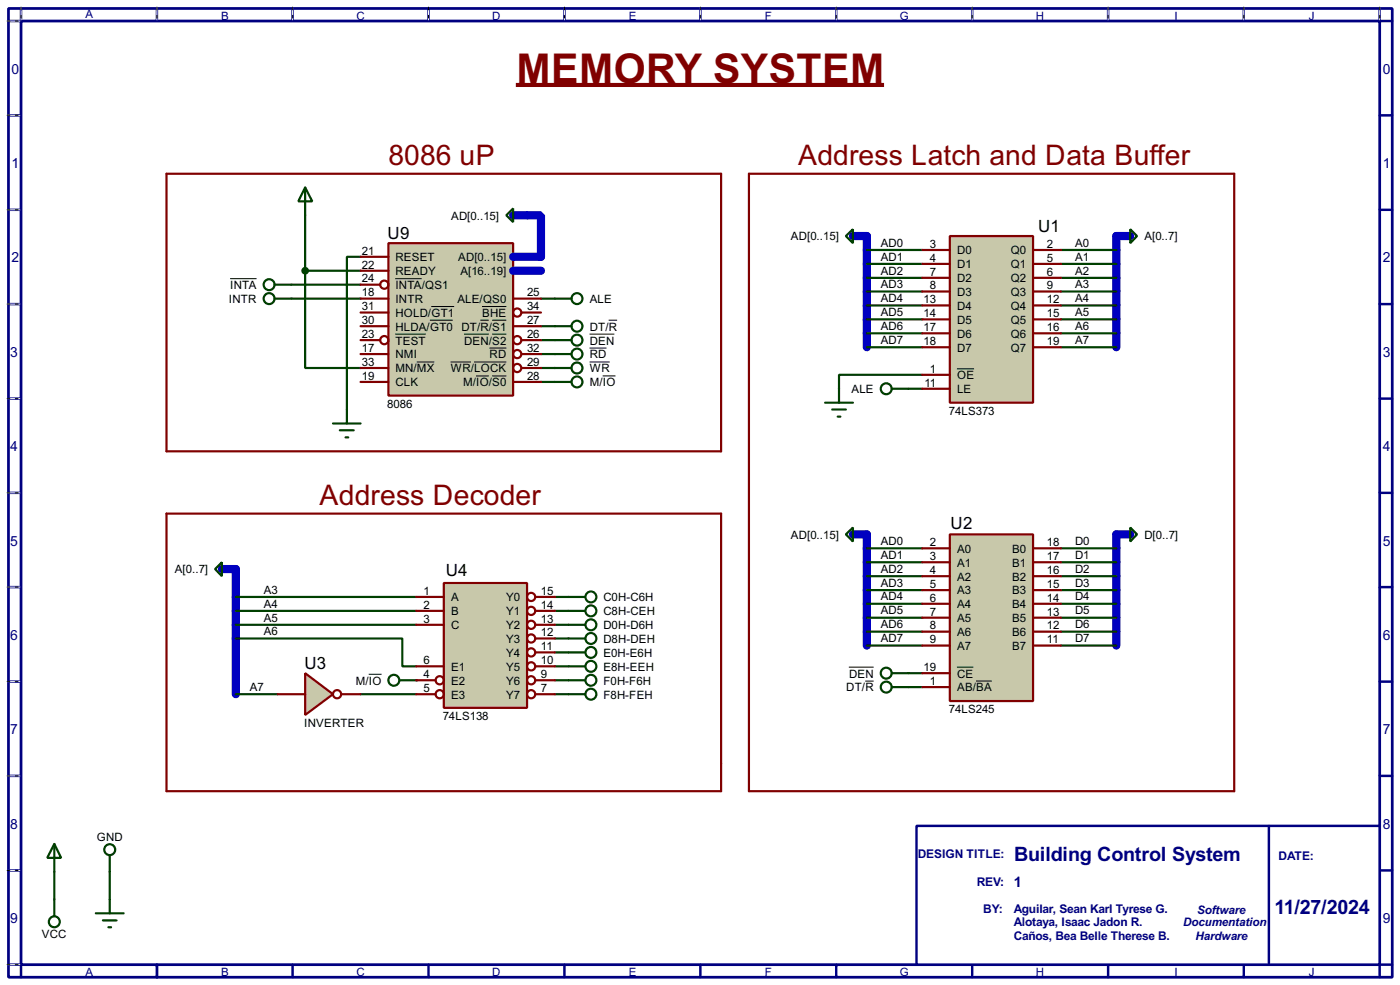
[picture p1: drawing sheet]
<svg xmlns="http://www.w3.org/2000/svg" width="256mm" height="180mm" viewBox="0 0 256 180" stroke-linecap="round" stroke-linejoin="round" font-family="sans-serif">
<path d="M1.6 1.6h253.5v177.3h-253.5zM3.9 3.9h248.9v172.7h-248.9z" fill="none" stroke="#000080" stroke-width=".5"/>
<g fill="none" stroke="#000080" stroke-width=".45">
<path d="M3.9 1.6v2.3h-2.3M28.8 1.6v2.3M53.6 1.6v2.3M78.5 1.6v2.3M103.4 1.6v2.3M128.3 1.6v2.3M153.2 1.6v2.3M178.1 1.6v2.3M203 1.6v2.3M227.9 1.6v2.3M252.8 1.6v2.3h2.3M1.6 21.1h2.3"/>
<path d="M1.6 38.4h2.3M252.8 21.1h2.3M252.8 38.4h2.3M1.6 55.7h2.3M252.8 55.7h2.3M1.6 73h2.3M252.8 73h2.3M1.6 90.2h2.3M252.8 90.2h2.3M1.6 107.5h2.3M252.8 107.5h2.3M1.6 124.8h2.3"/>
<path d="M252.8 124.8h2.3M1.6 142h2.3M1.6 159.3h2.3M252.8 142h2.3M252.8 159.3h2.3M1.6 176.6h2.3v2.3M28.8 176.6v2.3M53.6 176.6v2.3M78.5 176.6v2.3M103.4 176.6v2.3M128.3 176.6v2.3M153.2 176.6v2.3"/>
<path d="M178.1 176.6v2.3M203 176.6v2.3M227.9 176.6v2.3M255.1 176.6h-2.3v2.3"/>
</g>
<g fill="none" stroke="#fff" stroke-width=".18">
<path d="M1.3 3.9h2.3M3.9 1.3v2.3M28.8 1.3v2.3M53.6 1.3v2.3M78.5 1.3v2.3M103.4 1.3v2.3M128.3 1.3v2.3M153.2 1.3v2.3M178.1 1.3v2.3M203 1.3v2.3M227.9 1.3v2.3M252.8 1.3v2.3"/>
<path d="M1.3 21.1h2.3M1.3 38.4h2.3M1.3 55.7h2.3M1.3 73h2.3M1.3 90.2h2.3M1.3 107.5h2.3M1.3 124.8h2.3M1.3 142h2.3M1.3 159.3h2.3M1.3 176.6h2.3"/>
</g>
<g fill="none" stroke="#000" stroke-width=".18" stroke-dasharray=".5 1">
<path d="M1.3 3.9h2.3M3.9 1.3v2.3M28.8 1.3v2.3M53.6 1.3v2.3M78.5 1.3v2.3M103.4 1.3v2.3M128.3 1.3v2.3M153.2 1.3v2.3M178.1 1.3v2.3M203 1.3v2.3M227.9 1.3v2.3M252.8 1.3v2.3"/>
<path d="M1.3 21.1h2.3M1.3 38.4h2.3M1.3 55.7h2.3M1.3 73h2.3M1.3 90.2h2.3M1.3 107.5h2.3M1.3 124.8h2.3M1.3 142h2.3M1.3 159.3h2.3M1.3 176.6h2.3"/>
</g>
<path d="M167.9 151.2h84.9v25.4h-84.9z" fill="#fff" stroke="#000080" stroke-width=".45"/>
<path d="M232.5 151.2v25.4" fill="none" stroke="#000080" stroke-width=".45"/>
<path d="M96.6 39.4h2.5v7.6M158.8 43.2v20.4M204.5 43.2v20.4M158.8 97.8v20.4M204.5 97.8v20.4M43.2 104.2v22.9" fill="none" stroke="#0000c0" stroke-width="1.5"/>
<g fill="none" stroke="#004000" stroke-width=".4">
<path d="M158.8 45.8h10.2M158.8 48.3h10.2M158.8 50.9h10.2M158.8 53.4h10.2M158.8 55.9h10.2M158.8 58.5h10.2M194.4 45.8h10.1M194.4 48.3h10.1M194.4 50.9h10.1M194.4 53.4h10.1M194.4 55.9h10.1M194.4 58.5h10.1"/>
<path d="M158.8 63.6h10.2M158.8 61h10.2M166.4 71.2h2.6M169 68.6h-15.3v2.6M194.4 63.6h10.1M194.4 61h10.1M43.2 116.9h30.5v5.1h2.6M43.2 109.3h33.1M43.2 111.8h33.1M43.2 114.4h33.1M158.8 118.2h10.2M158.8 100.4h10.2"/>
<path d="M158.8 102.9h10.2M158.8 105.5h10.2M158.8 108h10.2M158.8 110.5h10.2M158.8 113.1h10.2M158.8 115.6h10.2M194.4 118.2h10.1M194.4 100.4h10.1M194.4 102.9h10.1M194.4 105.5h10.1M194.4 108h10.1M194.4 110.5h10.1"/>
<path d="M194.4 113.1h10.1M194.4 115.6h10.1M43.2 127.1h7.7M166.4 123.2h2.6M166.4 125.8h2.6"/>
</g>
<circle cx="76.3" cy="124.5" r=".2" fill="#004000"/>
<g fill="none" stroke="#004000" stroke-width=".4">
<path d="M55.9 34.3l1.3 2.6h-2.5zM55.9 34.3v15.3M92.8 39.4l1.2-1.2v2.5zM50.3 54.7h15.8M50.3 52.1h15.8M55.9 49.6v17.8h10.2M55.9 49.6h10.2M66.1 47h-2.5v30.5M99.1 54.7h5.6M99.1 59.7h5.6M61 77.5h5.1M62.3 78.8h2.5"/>
<path d="M99.1 69.9h5.6M99.1 62.3h5.6M99.1 64.8h5.6M99.1 67.4h5.6M63.3 80.1h.5M101.7 109.3h2.5M101.7 111.8h2.5M101.7 114.4h2.5M101.7 116.9h2.5M101.7 119.4h2.5M66.1 127.1h10.2M101.7 127.1h2.5"/>
<path d="M101.7 122h2.5M101.7 124.5h2.5M10 159.6v5M20.1 159.6v5"/>
<circle cx="49.3" cy="52.1" r="1"/>
<circle cx="49.3" cy="54.7" r="1"/>
<circle cx="105.7" cy="59.7" r="1"/>
<circle cx="105.7" cy="54.7" r="1"/>
<circle cx="105.7" cy="67.4" r="1"/>
<circle cx="105.7" cy="69.9" r="1"/>
<circle cx="105.7" cy="62.3" r="1"/>
<circle cx="105.7" cy="64.8" r="1"/>
</g>
<path d="M42.2 51h4.8M111.5 58.6h1.6M108 61.2h4.6M108 63.7h3.1M108 66.3h3.7M110.4 68.8h2.4" fill="none" stroke="#000" stroke-width=".18"/>
<path d="M94 39.4h2.6" fill="none" stroke="#0000c0" stroke-width="1.5"/>
<path d="M174 43.2h15.3v30.5h-15.3z" fill="#c8c8aa" stroke="#800000" stroke-width=".4"/>
<g fill="none" stroke="#800000" stroke-width=".4">
<path d="M169 45.8h5M169 48.3h5M169 50.9h5M169 53.4h5M169 55.9h5M169 58.5h5M189.3 45.8h5.1M189.3 48.3h5.1M189.3 50.9h5.1M189.3 53.4h5.1M189.3 55.9h5.1M189.3 58.5h5.1"/>
<path d="M169 61h5M169 63.6h5M169 68.6h5M169 71.2h5M189.3 61h5.1M189.3 63.6h5.1"/>
</g>
<path d="M175.3 67.5h3.2" fill="none" stroke="#000" stroke-width=".18"/>
<path d="M174 97.8h15.3v30.5h-15.3z" fill="#c8c8aa" stroke="#800000" stroke-width=".4"/>
<g fill="none" stroke="#800000" stroke-width=".4">
<path d="M226.1 31.8h-88.9v113M169 100.4h5M169 102.9h5M169 105.5h5M169 108h5M169 110.5h5M169 113.1h5M169 115.6h5M169 118.2h5M189.3 100.4h5.1M189.3 102.9h5.1M189.3 105.5h5.1"/>
<path d="M189.3 108h5.1M189.3 110.5h5.1M189.3 113.1h5.1M189.3 115.6h5.1M189.3 118.2h5.1M169 123.2h5M169 125.8h5"/>
</g>
<path d="M155.5 122.1h4.6M158.5 124.7h1.6M175.3 122.1h3M178.8 124.7h2.9" fill="none" stroke="#000" stroke-width=".18"/>
<path d="M156.3 43.2h2.5M204.5 43.2h2.6M156.3 97.8h2.5M204.5 97.8h2.6M40.7 104.2h2.5" fill="none" stroke="#0000c0" stroke-width="1.5"/>
<g fill="none" stroke="#004000" stroke-width=".4">
<path d="M155 43.2l1.3-1.2v2.5zM207.1 42l1.2 1.2-1.2 1.3zM151.2 73.7h5.1M152.5 75h2.5M153.5 76.3h.5M153.7 71.2v2.5M163.4 71.2h3M155 97.8l1.3-1.2v2.5zM207.1 96.6l1.2 1.2-1.2 1.3zM39.4 104.2l1.3-1.3v2.6zM104.2 109.3h3M104.2 111.8h3"/>
<path d="M104.2 114.4h3M104.2 116.9h3M104.2 119.4h3M104.2 124.5h3M104.2 122h3M104.2 127.1h3M163.4 123.2h3M163.4 125.8h3"/>
<circle cx="162.3" cy="71.2" r="1"/>
<circle cx="108.2" cy="109.3" r="1"/>
<circle cx="108.2" cy="119.4" r="1"/>
<circle cx="108.2" cy="116.9" r="1"/>
<circle cx="108.2" cy="114.4" r="1"/>
<circle cx="108.2" cy="111.8" r="1"/>
<circle cx="108.2" cy="124.5" r="1"/>
<circle cx="108.2" cy="122" r="1"/>
<circle cx="108.2" cy="127.1" r="1"/>
<circle cx="162.3" cy="125.8" r="1"/>
<circle cx="162.3" cy="123.2" r="1"/>
</g>
<path d="M55.9 123.2l5.1 3.9-5.1 3.8z" fill="#c8c8aa" stroke="#800000" stroke-width=".4"/>
<g fill="none" stroke="#800000" stroke-width=".4">
<path d="M50.9 127.1h5M62.5 127.1h3.6"/>
<circle cx="61.7" cy="127.1" r=".75"/>
</g>
<g fill="none" stroke="#004000" stroke-width=".4">
<path d="M73.2 124.5h3.1"/>
<circle cx="72.1" cy="124.5" r="1"/>
</g>
<path d="M67.6 123.4h2.3" fill="none" stroke="#000" stroke-width=".18"/>
<path d="M81.3 106.7h15.3v22.9h-15.3z" fill="#c8c8aa" stroke="#800000" stroke-width=".4"/>
<g fill="none" stroke="#800000" stroke-width=".4">
<path d="M30.5 31.8h101.6v50.8h-101.6zM30.5 94h101.6v50.8h-101.6zM76.3 109.3h5M76.3 111.8h5M76.3 114.4h5M98.1 109.3h3.6M98.1 111.8h3.6M98.1 114.4h3.6M98.1 116.9h3.6M98.1 119.4h3.6M76.3 122h5M76.3 124.5h3.5"/>
<path d="M76.3 127.1h3.5M98.1 122h3.6M98.1 124.5h3.6M98.1 127.1h3.6"/>
<circle cx="97.3" cy="114.4" r=".75"/>
<circle cx="97.3" cy="109.3" r=".75"/>
<circle cx="97.3" cy="116.9" r=".75"/>
<circle cx="97.3" cy="111.8" r=".75"/>
<circle cx="97.3" cy="119.4" r=".75"/>
<circle cx="80.5" cy="124.5" r=".75"/>
<circle cx="80.5" cy="127.1" r=".75"/>
<circle cx="97.3" cy="127.1" r=".75"/>
<circle cx="97.3" cy="122" r=".75"/>
<circle cx="97.3" cy="124.5" r=".75"/>
</g>
<path d="M71.2 44.5h22.8v27.9h-22.8z" fill="#c8c8aa" stroke="#800000" stroke-width=".4"/>
<path d="M94 47h5.1M94 49.6h5.1" fill="none" stroke="#0000c0" stroke-width="1.5"/>
<g fill="none" stroke="#800000" stroke-width=".4">
<path d="M226.1 31.8v113h-88.9M66.1 49.6h5.1M66.1 54.7h5.1M66.1 47h5.1M66.1 57.2h5.1M66.1 59.7h5.1M66.1 52.1h3.6M94 54.7h5.1M94 59.7h5.1M95.6 57.2h3.5M66.1 64.8h5.1M66.1 69.9h5.1"/>
<path d="M66.1 67.4h5.1M66.1 62.3h3.6M94 69.9h5.1M95.6 64.8h3.5M95.6 67.4h3.5M95.6 62.3h3.5"/>
<circle cx="70.4" cy="52.1" r=".75"/>
<circle cx="94.7" cy="57.2" r=".75"/>
<circle cx="70.4" cy="62.3" r=".75"/>
<circle cx="94.7" cy="67.4" r=".75"/>
<circle cx="94.7" cy="64.8" r=".75"/>
<circle cx="94.7" cy="62.3" r=".75"/>
</g>
<g fill="none" stroke="#000" stroke-width=".18">
<path d="M72.4 51h4.9M78.8 58.6h4.2M79 56.1h4.2M88 58.6h1.6M88.3 56.1h4.5M90.2 58.6h2.6M72.4 61.2h5.6M76.4 66.3h3.2M82.6 66.3h3.7M85 61.2h4.6M86.9 66.3h5.9M87.2 68.8h2.4"/>
<path d="M89.7 63.7h3.1M90.2 68.8h2.6M90.2 61.2h2.6"/>
</g>
<circle cx="55.9" cy="49.6" r=".5" fill="#004000" stroke="#004000" stroke-width=".4"/>
<g fill="none" stroke="#004000" stroke-width=".4">
<path d="M10 154.5l1.2 2.5h-2.5zM10 154.5v5.1M20.1 156.5v3.1M10 164.6v3.1M17.6 167.2h5.1M18.9 168.5h2.5M19.9 169.7h.5M20.1 164.6v2.6"/>
<circle cx="20.1" cy="155.5" r="1"/>
<circle cx="9.9" cy="168.7" r="1"/>
</g>
<path d="M94.5 15.6h67.5" fill="none" stroke="#800000" stroke-width=".75" stroke-linecap="butt"/>
<text font-size="8.4" fill="#800000" x="94.6" y="15.2">MEMORY SYSTEM</text>
<g font-size="5.8" fill="#800000">
<text x="71.2" y="30.2">8086 uP</text>
<text x="146.2" y="30.2">Address Latch and Data Buffer</text>
<text x="58.5" y="92.4">Address Decoder</text>
</g>
<g font-size="4.1" fill="#000080">
<text x="185.8" y="157.6">Building Control System</text>
<text x="233.5" y="167.3">11/27/2024</text>
</g>
<g font-size="3.5">
<text x="71" y="43.7">U9</text>
<text x="190.2" y="42.4">U1</text>
<text x="174.2" y="96.8">U2</text>
<text x="81.7" y="105.4">U4</text>
<text x="55.8" y="122.4">U3</text>
</g>
<text font-size="3" fill="#000080" x="185.8" y="162.4">1</text>
<g font-size="2.9" fill="#000080">
<text x="2.1" y="13.5">0</text>
<text x="253.4" y="13.5">0</text>
<text x="2.1" y="30.7">1</text>
<text x="253.4" y="30.7">1</text>
<text x="2.1" y="48">2</text>
<text x="253.4" y="48">2</text>
<text x="1.9" y="65.3">3</text>
<text x="253.4" y="65.3">3</text>
<text x="1.9" y="82.5">4</text>
<text x="253.4" y="82.5">4</text>
<text x="1.9" y="99.9">5</text>
<text x="253.4" y="99.9">5</text>
<text x="1.9" y="117.1">6</text>
<text x="253.4" y="117.1">6</text>
<text x="1.9" y="134.4">7</text>
<text x="253.4" y="134.4">7</text>
<text x="1.9" y="151.7">8</text>
<text x="253.4" y="151.7">8</text>
<text x="1.9" y="168.9">9</text>
<text x="253.4" y="168.9">9</text>
</g>
<g font-size="2.5" fill="#000080">
<text x="168.1" y="157.1">DESIGN TITLE:</text>
<text x="234.2" y="157.4">DATE:</text>
<text x="178.9" y="162.2">REV:</text>
<text x="180.1" y="167.1">BY:</text>
<text x="185.7" y="167.1">Aguilar, Sean Karl Tyrese G.</text>
<text x="185.7" y="169.6">Alotaya, Isaac Jadon R.</text>
<text x="185.7" y="172.1">Caños, Bea Belle Therese B.</text>
</g>
<g font-size="2.4" fill="#000080">
<text x="15.6" y="3.4">A</text>
<text x="40.5" y="3.6">B</text>
<text x="65.3" y="3.6">C</text>
<text x="90.2" y="3.6">D</text>
<text x="115.2" y="3.6">E</text>
<text x="140.1" y="3.6">F</text>
<text x="164.8" y="3.6">G</text>
<text x="189.8" y="3.6">H</text>
<text x="215.1" y="3.6">I</text>
<text x="239.8" y="3.6">J</text>
<text x="219.3" y="167.3">Software</text>
<text x="216.7" y="169.6">Documentation</text>
<text x="219" y="172.1">Hardware</text>
<text x="15.6" y="178.7">A</text>
<text x="40.5" y="178.7">B</text>
<text x="65.3" y="178.7">C</text>
<text x="90.2" y="178.7">D</text>
<text x="115.2" y="178.7">E</text>
<text x="140.1" y="178.7">F</text>
<text x="164.8" y="178.7">G</text>
<text x="189.8" y="178.7">H</text>
<text x="215.1" y="178.7">I</text>
<text x="239.8" y="178.7">J</text>
</g>
<g font-size="2.4">
<text x="82.6" y="40.2">AD[0..15]</text>
<text x="66.3" y="46.6">21</text>
<text x="72.4" y="47.8">RESET</text>
<text x="83.9" y="47.8">AD[0..15]</text>
<text x="144.9" y="44">AD[0..15]</text>
<text x="161.3" y="45.2">AD0</text>
<text x="161.3" y="47.7">AD1</text>
<text x="170.4" y="45.4">3</text>
<text x="170.4" y="47.9">4</text>
<text x="175.3" y="46.6">D0</text>
<text x="185.2" y="46.6">Q0</text>
<text x="191.8" y="45.4">2</text>
<text x="191.8" y="47.9">5</text>
<text x="196.9" y="47.7">A1</text>
<text x="196.9" y="45.2">A0</text>
<text x="209.6" y="44">A[0..7]</text>
<text x="42.2" y="52.9">INTA</text>
<text x="66.3" y="49.2">22</text>
<text x="66.3" y="51.7">24</text>
<text x="72.4" y="50.4">READY</text>
<text x="72.4" y="52.9">INTA/QS1</text>
<text x="84.3" y="50.4">A[16..19]</text>
<text x="161.3" y="50.3">AD2</text>
<text x="161.3" y="52.8">AD3</text>
<text x="170.4" y="50.4">7</text>
<text x="170.4" y="52.9">8</text>
<text x="175.3" y="49.1">D1</text>
<text x="175.3" y="51.7">D2</text>
<text x="185.2" y="49.1">Q1</text>
<text x="185.2" y="51.7">Q2</text>
<text x="191.8" y="50.4">6</text>
<text x="191.8" y="52.9">9</text>
<text x="196.9" y="52.8">A3</text>
<text x="196.9" y="50.3">A2</text>
<text x="41.9" y="55.4">INTR</text>
<text x="66.3" y="54.3">18</text>
<text x="66.3" y="56.8">31</text>
<text x="66.3" y="59.3">30</text>
<text x="72.4" y="55.4">INTR</text>
<text x="72.4" y="58">HOLD/GT1</text>
<text x="83.8" y="55.4">ALE/QS0</text>
<text x="88.3" y="58">BHE</text>
<text x="96.6" y="54.3">25</text>
<text x="96.6" y="59.3">27</text>
<text x="96.6" y="56.8">34</text>
<text x="108" y="55.4">ALE</text>
<text x="161.3" y="55.3">AD4</text>
<text x="161.3" y="57.9">AD5</text>
<text x="169.2" y="55.5">13</text>
<text x="169.2" y="58.1">14</text>
<text x="175.3" y="54.2">D3</text>
<text x="175.3" y="56.7">D4</text>
<text x="175.3" y="59.3">D5</text>
<text x="185.2" y="54.2">Q3</text>
<text x="185.2" y="56.7">Q4</text>
<text x="185.2" y="59.3">Q5</text>
<text x="191.8" y="55.5">12</text>
<text x="191.8" y="58.1">15</text>
<text x="196.9" y="57.9">A5</text>
<text x="196.9" y="55.3">A4</text>
<text x="66.3" y="64.4">17</text>
<text x="66.3" y="61.9">23</text>
<text x="72.4" y="65.6">NMI</text>
<text x="72.4" y="60.5">HLDA/GT0 DT/R/S1</text>
<text x="72.4" y="63.1">TEST</text>
<text x="85" y="63.1">DEN/S2</text>
<text x="89.7" y="65.6">RD</text>
<text x="96.6" y="61.9">26</text>
<text x="96.6" y="64.4">32</text>
<text x="108" y="60.5">DT/R</text>
<text x="108" y="63.1">DEN</text>
<text x="108" y="65.6">RD</text>
<text x="161.3" y="63">AD7</text>
<text x="161.3" y="60.4">AD6</text>
<text x="169.2" y="60.6">17</text>
<text x="169.2" y="63.1">18</text>
<text x="175.3" y="61.8">D6</text>
<text x="175.3" y="64.4">D7</text>
<text x="185.2" y="61.8">Q6</text>
<text x="185.2" y="64.4">Q7</text>
<text x="191.8" y="60.6">16</text>
<text x="191.8" y="63.1">19</text>
<text x="196.9" y="63">A7</text>
<text x="196.9" y="60.4">A6</text>
<text x="66.3" y="69.5">19</text>
<text x="66.3" y="67">33</text>
<text x="72.4" y="70.7">CLK</text>
<text x="72.4" y="68.1">MN/MX</text>
<text x="82.6" y="68.1">WR/LOCK</text>
<text x="84.8" y="70.7">M/IO/S0</text>
<text x="96.6" y="69.5">28</text>
<text x="96.6" y="67">29</text>
<text x="108" y="68.1">WR</text>
<text x="108" y="70.7">M/IO</text>
<text x="156" y="72">ALE</text>
<text x="169.4" y="70.8">11</text>
<text x="170.4" y="68.2">1</text>
<text x="175.3" y="69.4">OE</text>
<text x="175.3" y="72">LE</text>
<text x="71" y="74.6">8086</text>
<text x="173.8" y="75.9">74LS373</text>
<text x="144.9" y="98.6">AD[0..15]</text>
<text x="161.3" y="99.8">AD0</text>
<text x="170.4" y="100">2</text>
<text x="175.3" y="101.2">A0</text>
<text x="185.4" y="101.2">B0</text>
<text x="191.8" y="100">18</text>
<text x="196.9" y="99.8">D0</text>
<text x="209.6" y="98.6">D[0..7]</text>
<text x="32" y="105">A[0..7]</text>
<text x="161.3" y="102.3">AD1</text>
<text x="161.3" y="104.9">AD2</text>
<text x="161.3" y="107.4">AD3</text>
<text x="170.4" y="102.5">3</text>
<text x="170.4" y="105.1">4</text>
<text x="170.4" y="107.6">5</text>
<text x="175.3" y="103.7">A1</text>
<text x="175.3" y="106.3">A2</text>
<text x="185.4" y="103.7">B1</text>
<text x="185.4" y="106.3">B2</text>
<text x="191.8" y="102.5">17</text>
<text x="191.8" y="105.1">16</text>
<text x="191.8" y="107.6">15</text>
<text x="196.9" y="107.4">D3</text>
<text x="196.9" y="104.9">D2</text>
<text x="196.9" y="102.3">D1</text>
<text x="48.3" y="108.7">A3</text>
<text x="48.3" y="111.2">A4</text>
<text x="48.3" y="113.8">A5</text>
<text x="77.6" y="108.9">1</text>
<text x="77.6" y="111.4">2</text>
<text x="77.6" y="114">3</text>
<text x="82.6" y="110.1">A</text>
<text x="82.6" y="112.6">B</text>
<text x="92.7" y="110.1">Y0</text>
<text x="92.7" y="112.6">Y1</text>
<text x="99.1" y="108.9">15</text>
<text x="99.1" y="111.4">14</text>
<text x="99.1" y="114">13</text>
<text x="110.5" y="110.1">C0H-C6H</text>
<text x="110.5" y="112.6">C8H-CEH</text>
<text x="161.3" y="109.9">AD4</text>
<text x="161.3" y="112.5">AD5</text>
<text x="170.4" y="110.1">6</text>
<text x="170.4" y="112.7">7</text>
<text x="175.3" y="108.8">A3</text>
<text x="175.3" y="111.3">A4</text>
<text x="175.3" y="113.9">A5</text>
<text x="185.4" y="108.8">B3</text>
<text x="185.4" y="111.3">B4</text>
<text x="185.4" y="113.9">B5</text>
<text x="191.8" y="110.1">14</text>
<text x="191.8" y="112.7">13</text>
<text x="196.9" y="112.5">D5</text>
<text x="196.9" y="109.9">D4</text>
<text x="48.3" y="116.3">A6</text>
<text x="82.6" y="115.2">C</text>
<text x="92.7" y="115.2">Y2</text>
<text x="92.7" y="117.7">Y3</text>
<text x="99.1" y="116.5">12</text>
<text x="99.1" y="119">11</text>
<text x="110.5" y="115.2">D0H-D6H</text>
<text x="110.5" y="117.7">D8H-DEH</text>
<text x="161.3" y="117.6">AD7</text>
<text x="161.3" y="115">AD6</text>
<text x="170.4" y="115.2">8</text>
<text x="170.4" y="117.8">9</text>
<text x="175.3" y="116.4">A6</text>
<text x="175.3" y="119">A7</text>
<text x="185.4" y="116.4">B6</text>
<text x="185.4" y="119">B7</text>
<text x="191.8" y="115.2">12</text>
<text x="191.8" y="117.8">11</text>
<text x="196.9" y="117.6">D7</text>
<text x="196.9" y="115">D6</text>
<text x="65.2" y="125.3">M/IO</text>
<text x="77.6" y="121.6">6</text>
<text x="77.6" y="124.1">4</text>
<text x="82.6" y="122.8">E1</text>
<text x="82.6" y="125.3">E2</text>
<text x="92.7" y="120.2">Y4</text>
<text x="92.7" y="122.8">Y5</text>
<text x="92.7" y="125.3">Y6</text>
<text x="99.1" y="121.6">10</text>
<text x="99.1" y="124.1">9</text>
<text x="110.5" y="120.2">E0H-E6H</text>
<text x="110.5" y="125.3">F0H-F6H</text>
<text x="110.5" y="122.8">E8H-EEH</text>
<text x="155.5" y="124">DEN</text>
<text x="169.2" y="122.8">19</text>
<text x="170.4" y="125.4">1</text>
<text x="175.3" y="124">CE</text>
<text x="45.8" y="126.5">A7</text>
<text x="77.6" y="126.7">5</text>
<text x="81.1" y="131.8">74LS138</text>
<text x="82.6" y="127.9">E3</text>
<text x="92.7" y="127.9">Y7</text>
<text x="99.1" y="126.7">7</text>
<text x="110.5" y="127.9">F8H-FEH</text>
<text x="155" y="126.6">DT/R</text>
<text x="173.8" y="130.5">74LS245</text>
<text x="175.3" y="126.6">AB/BA</text>
<text x="55.7" y="133.1">INVERTER</text>
<text x="17.7" y="154">GND</text>
<text x="7.7" y="171.8">VCC</text>
</g>
</svg>
